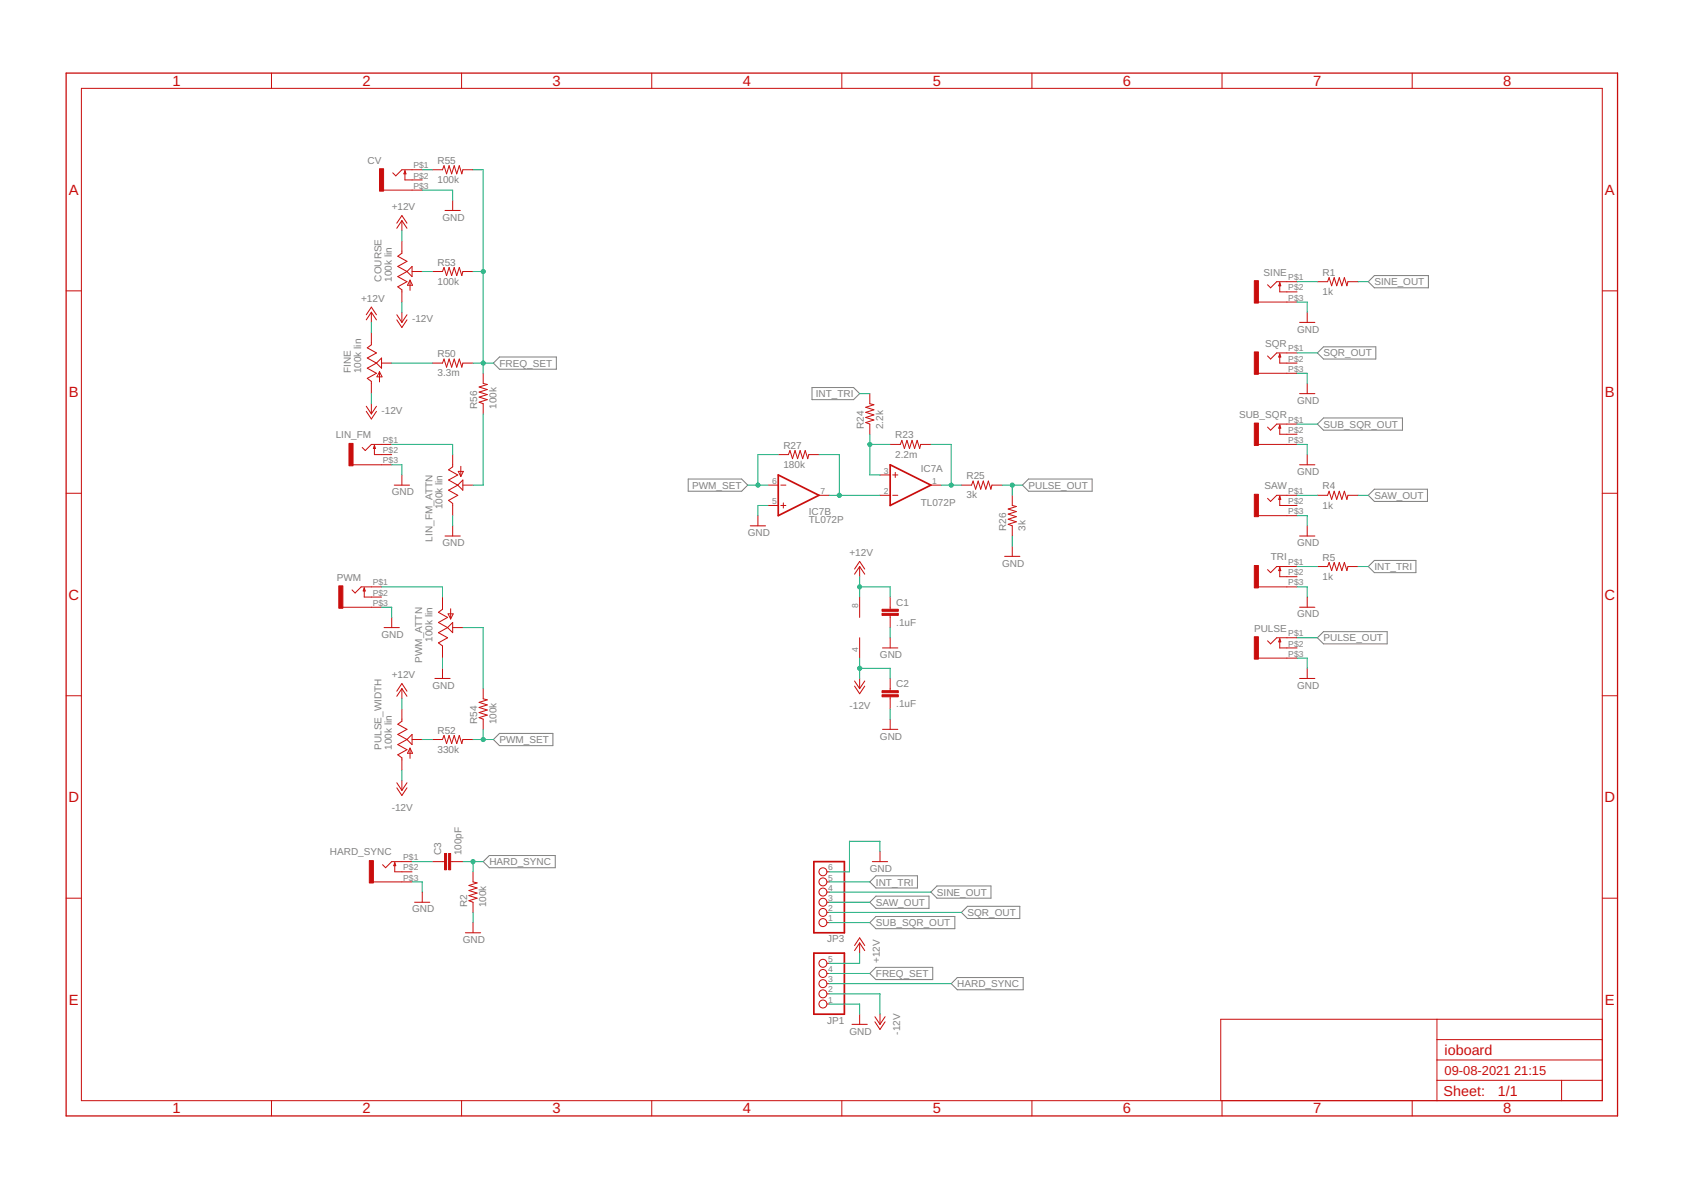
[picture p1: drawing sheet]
<svg xmlns="http://www.w3.org/2000/svg" width="420mm" height="297mm" viewBox="0 0 420 297" stroke-linecap="round" stroke-linejoin="round" font-family="sans-serif">
<g fill="none" stroke="#808080" stroke-width=".25">
<path d="M343.1 68.8h13.5v3h-13.5l-1.5-1.5zM123.2 90.6l1.5-1.5h14.2v3.1h-14.2zM202.7 96.7h10.4l1.5 1.6-1.5 1.5h-10.4zM330.4 86.6h13.1v3h-13.1l-1.5-1.5zM171.8 119.6h13.3l1.6 1.5-1.6 1.5h-13.3zM328.9 105.9l1.5-1.6h19.7v3.1h-19.7zM255.2 121.1l1.6-1.5h15.8v3h-15.8zM341.6 123.6l1.5-1.5h13.3v3.1h-13.3zM328.9 159.2l1.5-1.5h15.9v3h-15.9zM341.6 141.4l1.5-1.5h10.4v3h-10.4zM123.2 184.6l1.5-1.5h13.3v3h-13.3zM120.6 215.1l1.6-1.5h16.4v3h-16.4z"/>
<path d="M217.1 220.1l1.6-1.5h10.3v3.1h-10.3zM217.1 225.2l1.6-1.5h13.2v3h-13.2zM217.1 230.3l1.6-1.5h19.7v3h-19.7zM232.4 222.7l1.5-1.6h13.5v3.1h-13.5zM240 227.8l1.5-1.6h13.1v3.1h-13.1zM217.1 243l1.6-1.5h14.2v3h-14.2zM237.5 245.5l1.5-1.5h16.4v3.1h-16.4z"/>
</g>
<g fill="none" stroke="#c90d0c" stroke-width=".25">
<path d="M67.8 18.2v3.9M115.2 18.2v3.9M162.7 18.2v3.9M210.2 18.2v3.9M257.6 18.2v3.9M305.1 18.2v3.9M352.6 18.2v3.9M20.3 22.1h379.7v252.6h-379.7zM95.8 47.5h9.6M99.1 55.7l1.2-1.9 1.3 1.9M100.3 55.1v2.5M100.3 55.1l1.3 1.9"/>
<path d="M100.3 55.1l-1.2 1.9M101.1 42.6v2.3h4.3M101.1 42.6l.2 .8h-.5zM105.4 42.4h-5.1l-1.5 1.5-.8-.8M107.9 42.4h2.6l.3-1 .7 2 .6-2 .7 2 .6-2 .6 2 .7-2 .6 2 .2-1h2.6M111.1 52.5h3.8M113 50v2.5M16.5 72.6h3.8M91.4 78.6l1.3-1.9 1.3 1.9M92.7 77.9v2.6M92.7 77.9l1.3 1.9M92.7 77.9l-1.3 1.9"/>
<path d="M99.1 78.6l1.2 1.9M99.1 79.8l1.2 1.9 1.3-1.9M100.3 60.2v3l-1 .8 2.3 1.2-2.3 1.3 2.3 1.3M100.3 77.9v2.6M101.6 67.8l-2.3 1.2 2.3 1.3-2.3 1.3 1 .7v3.1M101.6 78.6l-1.3 1.9M102.4 69.9v2.6M102.4 69.9l.6 1.3h-1.3zM102.9 66.5v2.5l-1.3-1.2zM102.9 67.8h2.5M107.9 67.8h2.6l.3-1 .7 2 .6-2 .7 2 .6-2 .6 2 .7-2 .6 2 .2-1h2.6M314.2 75.4h9.6"/>
<path d="M319.5 70.6v2.3h4.3M319.5 70.6l.2 .7h-.5zM323.8 70.3h-5.1l-1.5 1.5-.8-.7M326.3 77.9v2.6M328.9 70.3h2.5l.4-1 .6 2 .7-2 .6 2 .6-2 .7 2 .6-2 .7 2 .2-1h2.5M400 72.6h3.8M92.7 83v3.1l-1 .7 2.3 1.3-2.3 1.3 2.3 1.2M94 90.6l-2.3 1.3 2.3 1.3-2.3 1.2 1 .8v3.1M94.7 92.8v2.5M94.7 92.8l.7 1.3h-1.3zM95.2 90.6h2.6M95.2 89.4v2.5l-1.2-1.3z"/>
<path d="M107.9 90.6h2.6l.3-1 .7 2.1 .6-2.1 .7 2.1 .6-2.1 .6 2.1 .7-2.1 .6 2.1 .2-1.1h2.6M120.6 93.2v2.5l1 .3-2 .6 2 .6-2 .7 2 .6-2 .6 2 .7-2 .6 1 .4v2.5M217.1 98.3v2.5l1.1 .2-2.1 .7 2.1 .6-2.1 .6 2.1 .7-2.1 .6 2.1 .6-2.1 .7 1 .4v2.5M314.2 93.2h9.6M319.5 88.3v2.3h4.3M319.5 88.3l.2 .8h-.5zM323.8 88.1h-5.1l-1.5 1.5-.8-.7M324.4 80.5h3.9M324.4 98.3h3.9M326.3 95.7v2.6M88.1 116h9.7M91.4 101.4l1.3 1.9"/>
<path d="M91.4 102.7l1.3 1.9 1.3-1.9M92.7 100.8v2.5M93.5 111.2v2.3h4.3M93.5 111.2l.2 .8h-.5zM94 101.4l-1.3 1.9M97.8 110.9h-5.1l-1.5 1.6-.8-.8M100.3 118.6v2.5M113 113.5v3l-1 .8 2.3 1.3-2.3 1.2 2.3 1.3M114.4 117.7h1.3l-.7 1.2zM115 116.4v2.5M115.5 119.8v2.6l-1.2-1.3zM194.3 113.5h2.5l.4-1 .6 2 .7-2 .6 2 .6-2 .7 2 .6-2 .7 2 .2-1h2.5"/>
<path d="M219.7 118.6h2.5M222.2 110.9h2.6l.3-1 .7 2.1 .6-2.1 .7 2.1 .6-2.1 .6 2.1 .7-2.1 .6 2.1 .2-1.1h2.6M222.9 118.6h1.2M223.5 117.9v1.3M314.2 110.9h9.6M319.5 106.1v2.3h4.3M319.5 106.1l.2 .8h-.5zM323.8 105.9h-5.1l-1.5 1.5-.8-.8M324.4 116h3.9M326.3 113.5v2.5M16.5 123.1h3.8M98.4 121.1h3.8"/>
<path d="M111.1 133.8h3.8M113 131.3v2.5M114.3 121.1l-2.3 1.3 2.3 1.2-2.3 1.3 1 .8v3M115.5 121.1h2.6M187.3 131.3h3.8M189.2 128.7v2.6M191.7 121.1h2.6M191.7 126.2h2.6M194.9 121.1h1.3M194.9 126.2h1.3M195.6 125.5v1.3M204.4 123.6h2.6"/>
<path d="M219.7 123.6h2.5M222.9 123.6h1.2M232.4 121.1h2.5M240 121.1h2.5l.4-1 .7 2 .6-2 .6 2 .7-2 .6 2 .6-2 .7 2 .2-1h2.6M250.8 138.9h3.8M252.7 123.6v2.6l1 .2-2 .7 2 .6-2 .6 2 .7-2 .6 2 .6-2 .7 1 .4v2.5M252.7 136.3v2.6M314.2 128.7h9.6M319.5 123.9v2.3h4.3M319.5 123.9l.2 .8h-.5zM323.8 123.6h-5.1l-1.5 1.6-.8-.8M324.4 133.8h3.9"/>
<path d="M326.3 131.3v2.5M328.9 123.6h2.5l.4-1 .6 2.1 .7-2.1 .6 2.1 .6-2.1 .7 2.1 .6-2.1 .7 2.1 .2-1.1h2.5M400 123.1h3.8M85.6 151.6h9.6M90.9 146.7v2.3h4.3M90.9 146.7l.3 .8h-.5zM95.2 146.5h-5l-1.6 1.5-.7-.7M95.9 156.7h3.8M97.8 154.1v2.6M110.5 149v3.1l-1 .7 2.2 1.3-2.2 1.3 2.2 1.3M111.7 156.7l1.3-1.3v2.5zM111.7 156.7l-2.2 1.2 2.2 1.3-2.2 1.3 1 .7v3.1"/>
<path d="M111.9 153.2h1.2l-.6 1.3zM112.5 152v2.5M113 156.7h2.5M213.3 142l1.3-1.9 1.3 1.9M214.6 141.4v2.6M214.6 149v5.1M214.6 159.2v5.1M214.6 141.4l1.3 1.9M214.6 141.4l-1.3 1.9M222.2 149v3.1M222.2 153.6v3.1M222.2 159.2v2.5"/>
<path d="M314.2 146.5h9.6M319.5 141.7v2.3h4.3M319.5 159.4v2.3h4.3M319.5 141.7l.2 .7h-.5zM319.5 159.4l.2 .8h-.5zM323.8 141.4h-5.1l-1.5 1.5-.8-.7M323.8 159.2h-5.1l-1.5 1.5-.8-.7M324.4 151.6h3.9M326.3 149v2.6M328.9 141.4h2.5l.4-1 .6 2 .7-2 .6 2 .6-2 .7 2 .6-2 .7 2 .2-1h2.5M16.5 173.7h3.8M99.1 172.5l1.2-1.9 1.3 1.9"/>
<path d="M100.3 171.9v2.5M100.3 177v3l-1 .8 2.3 1.3-2.3 1.2 2.3 1.3M100.3 171.9l1.3 1.9M100.3 171.9l-1.2 1.9M108.6 169.4h3.8M110.5 166.8v2.6M120.6 171.9v2.5l1 .3-2 .6 2 .7-2 .6 2 .6-2 .7 2 .6-2 .6 1 .4v2.6M213.3 170l1.3 1.9M213.3 171.3l1.3 1.9 1.3-1.9M214.6 169.4v2.5M215.9 170l-1.3 1.9M220.3 161.7h3.8"/>
<path d="M222.2 169.4v3M222.2 173.9v3.1M222.2 179.5v2.6M314.2 164.3h9.6M324.4 169.4h3.9M326.3 166.8v2.6M400 173.7h3.8M99.1 195.4l1.2 1.9M99.1 196.7l1.2 1.9 1.3-1.9M100.3 194.8v2.5M101.6 184.6l-2.3 1.3 2.3 1.2-2.3 1.3 1 .8v3M101.6 184.6l1.3-1.3v2.6z"/>
<path d="M101.6 195.4l-1.3 1.9M102.4 186.8v2.5M102.4 186.8l.6 1.2h-1.3zM102.9 184.6h2.5M107.9 184.6h2.6l.3-1 .7 2 .6-2 .7 2 .6-2 .6 2 .7-2 .6 2 .2-1h2.6M220.3 182.1h3.8M98.6 215.3v2.3h4.3M98.6 215.3l.2 .8h-.5zM102.9 215.1h-5.1l-1.5 1.5-.8-.8M107.9 215.1h3.1M112.5 215.1h3M118.1 217.6v2.5l1 .3-2 .6 2 .7-2 .6 2 .6-2 .7 2 .6-2 .6 1 .4v2.6"/>
<path d="M206.4 217.6h.6M217.8 215.1h3.8M219.7 212.5v2.6M16.5 224.2h3.8M93.2 220.1h9.7M103.5 225.2h3.8M105.4 222.7v2.5M116.2 232.8h3.8M118.1 230.3v2.5M206.4 230.3h.6M206.4 227.8h.6M206.4 225.2h.6"/>
<path d="M206.4 222.7h.6M206.4 220.1h.6M213.3 236l1.3-1.9 1.3 1.9M214.6 235.4l1.3 1.9M214.6 235.4l-1.3 1.9M214.6 235.4v2.5M400 224.2h3.8M206.4 250.6h.6M206.4 248.1h.6M206.4 245.5h.6M206.4 243h.6M206.4 240.5h.6"/>
<path d="M212.7 255.7h3.8M214.6 253.2v2.5M218.4 253.8l1.3 1.9M218.4 255.1l1.3 1.9 1.3-1.9M219.7 253.2v2.5M221 253.8l-1.3 1.9M358.7 254.4v20.3M358.7 259.5h41.3M400 254.4h-95.2v20.3M67.8 274.7v3.9M115.2 274.7v3.9M162.7 274.7v3.9"/>
<path d="M210.2 274.7v3.9M257.6 274.7v3.9M305.1 274.7v3.9M352.6 274.7v3.9M358.7 269.7h41.3M358.7 264.6h41.3M389.8 269.7v5"/>
<circle cx="205.4" cy="217.6" r=".99"/>
<circle cx="205.4" cy="225.2" r=".99"/>
<circle cx="205.4" cy="230.3" r=".99"/>
<circle cx="205.4" cy="222.7" r=".99"/>
<circle cx="205.4" cy="220.1" r=".99"/>
<circle cx="205.4" cy="227.8" r=".99"/>
<circle cx="205.4" cy="250.6" r=".99"/>
<circle cx="205.4" cy="245.5" r=".99"/>
<circle cx="205.4" cy="243" r=".99"/>
<circle cx="205.4" cy="248.1" r=".99"/>
<circle cx="205.4" cy="240.5" r=".99"/>
</g>
<path d="M16.5 18.2h387.3v260.4h-387.3z" fill="none" stroke="#c90d0c" stroke-width=".32"/>
<g fill="#c90d0c" stroke="#c90d0c" stroke-width=".25">
<path d="M313.1 123.4h1.1v5.6h-1.1z"/>
<path d="M313.1 141.2h1.1v5.5h-1.1z"/>
<path d="M313.1 158.9h1.1v5.6h-1.1z"/>
<path d="M313.1 70.1h1.1v5.5h-1.1z"/>
<path d="M313.1 87.8h1.1v5.6h-1.1z"/>
<path d="M94.7 42.1h1.1v5.6h-1.1z"/>
<path d="M87.1 110.7h1v5.6h-1z"/>
<path d="M313.1 105.6h1.1v5.6h-1.1z"/>
<path d="M84.6 146.2h1v5.6h-1z"/>
<path d="M220.2 153.1h4.1v.5h-4.1z"/>
<path d="M220.2 152.1h4.1v.5h-4.1z"/>
<path d="M220.2 173.4h4.1v.5h-4.1z"/>
<path d="M220.2 172.4h4.1v.5h-4.1z"/>
<path d="M92.2 214.8h1v5.6h-1z"/>
<path d="M112 213h.5v4.1h-.5z"/>
<path d="M111 213h.5v4.1h-.5z"/>
</g>
<path d="M194.3 118.6l10.1 5-10.1 5.1zM222.2 116l10.2 5.1-10.2 5.1zM203.2 215.1h7.6v17.7h-7.6zM203.2 237.9h7.6v15.3h-7.6z" fill="none" stroke="#c90d0c" stroke-width=".42"/>
<g fill="none" stroke="#0dab76" stroke-width=".25">
<path d="M100.3 57.6v2.6M105.4 47.5h7.6v2.5M105.4 42.4h2.5M118.1 42.4h2.5v50.8M100.3 75.4v2.5M105.4 67.8h2.5M118.1 67.8h2.5M323.8 75.4h2.5v2.5M323.8 70.3h5.1M339 70.3h2.6M92.7 80.5v2.5M92.7 98.3v2.5"/>
<path d="M97.8 90.6h10.1M118.1 90.6h5.1M214.6 98.3h2.5M323.8 93.2h2.5v2.5M323.8 88.1h5.1M97.8 110.9h15.2v2.6M97.8 116h2.5v2.6M120.6 103.3v17.8h-2.5M194.3 113.5h-5.1v7.6M204.4 113.5h5.1v10.1M217.1 110.9h5.1M217.1 108.4v10.2h2.6"/>
<path d="M232.4 110.9h5.1v10.2M323.8 110.9h2.5v2.6M323.8 105.9h5.1M113 128.7v2.6M186.7 121.1h5M191.7 126.2h-2.5v2.5M207 123.6h12.7M234.9 121.1h5.1M250.2 121.1h5M252.7 121.1v2.5M252.7 133.8v2.5M323.8 128.7h2.5v2.6"/>
<path d="M323.8 123.6h5.1M339 123.6h2.6M95.2 146.5h15.3v2.5M95.2 151.6h2.6v2.5M115.5 156.7h5.1v15.2M214.6 146.5h7.6v2.5M214.6 144v5M222.2 156.7v2.5M323.8 146.5h2.5v2.5M323.8 141.4h5.1M323.8 159.2h5.1M339 141.4h2.6"/>
<path d="M100.3 174.4v2.6M110.5 164.3v2.5M214.6 164.3v5.1M214.6 166.8h7.6v2.6M222.2 177v2.5M323.8 164.3h2.5v2.5M100.3 192.2v2.6M105.4 184.6h2.5M118.1 184.6h5.1M120.6 182.1v2.5M102.9 215.1h5M115.5 215.1h5.1"/>
<path d="M118.1 215.1v2.5M219.7 212.5v-2.5h-7.6v7.6h-5.1M102.9 220.1h2.5v2.6M118.1 227.8v2.5M207 220.1h10.1M207 227.8h33M207 222.7h25.4M207 225.2h10.1M207 230.3h10.1M214.6 237.9v2.6h-7.6M207 250.6h7.6v2.6M207 248.1h12.7v5.1"/>
<path d="M207 243h10.1M207 245.5h30.5"/>
</g>
<g fill="#0dab76" stroke="#0dab76" stroke-width=".25">
<circle cx="214.6" cy="166.8" r=".51"/>
<circle cx="214.6" cy="146.5" r=".51"/>
<circle cx="237.5" cy="121.1" r=".51"/>
<circle cx="209.5" cy="123.6" r=".51"/>
<circle cx="217.1" cy="110.9" r=".51"/>
<circle cx="252.7" cy="121.1" r=".51"/>
<circle cx="120.6" cy="184.6" r=".51"/>
<circle cx="189.2" cy="121.1" r=".51"/>
<circle cx="120.6" cy="90.6" r=".51"/>
<circle cx="120.6" cy="67.8" r=".51"/>
<circle cx="118.1" cy="215.1" r=".51"/>
</g>
<g font-size="3.7" fill="#c90d0c">
<text x="43" y="21.4">1</text>
<text x="90.5" y="21.4">2</text>
<text x="138" y="21.4">3</text>
<text x="185.4" y="21.4">4</text>
<text x="232.9" y="21.4">5</text>
<text x="280.3" y="21.4">6</text>
<text x="327.8" y="21.4">7</text>
<text x="375.3" y="21.4">8</text>
<text x="17.2" y="48.6">A</text>
<text x="400.7" y="48.6">A</text>
<text x="17.2" y="99.2">B</text>
<text x="400.7" y="99.2">B</text>
<text x="17.1" y="149.7">C</text>
<text x="400.6" y="149.7">C</text>
<text x="17.1" y="200.2">D</text>
<text x="400.6" y="200.2">D</text>
<text x="17.2" y="250.8">E</text>
<text x="400.7" y="250.8">E</text>
<text x="43" y="277.9">1</text>
<text x="90.5" y="277.9">2</text>
<text x="138" y="277.9">3</text>
<text x="185.4" y="277.9">4</text>
<text x="232.9" y="277.9">5</text>
<text x="280.3" y="277.9">6</text>
<text x="327.8" y="277.9">7</text>
<text x="375.3" y="277.9">8</text>
</g>
<g font-size="3.6" fill="#c90d0c">
<text x="360.6" y="263.3">ioboard</text>
<text x="360.4" y="273.6">Sheet:</text>
<text x="374" y="273.5">1/1</text>
</g>
<g font-size="3.2" fill="#c90d0c">
<text x="360.6" y="268.4">09-08-2021</text>
<text x="378" y="268.4">21:15</text>
</g>
<g font-size="2.5" fill="#808080">
<text x="91.8" y="40.9">CV</text>
<text x="109.2" y="40.9">R55</text>
<text x="109.2" y="45.7">100k</text>
<text x="97.8" y="52.5">+12V</text>
<text x="110.5" y="55.1">GND</text>
<text x="95.2" y="70.3" transform="rotate(-90 95.2 70.3)">COURSE</text>
<text x="97.8" y="70.3" transform="rotate(-90 97.8 70.3)">100k lin</text>
<text x="109.2" y="71.1">100k</text>
<text x="109.2" y="66.3">R53</text>
<text x="315.5" y="68.8">SINE</text>
<text x="330.2" y="68.8">R1</text>
<text x="343.1" y="71.2">SINE_OUT</text>
<text x="90.2" y="75.4">+12V</text>
<text x="330.2" y="73.6">1k</text>
<text x="102.9" y="80.5">-12V</text>
<text x="323.8" y="83">GND</text>
<text x="109.2" y="89.1">R50</text>
<text x="315.9" y="86.6">SQR</text>
<text x="330.4" y="89">SQR_OUT</text>
<text x="87.6" y="93.2" transform="rotate(-90 87.6 93.2)">FINE</text>
<text x="90.2" y="93.2" transform="rotate(-90 90.2 93.2)">100k lin</text>
<text x="109.2" y="93.9">3.3m</text>
<text x="124.7" y="91.5">FREQ_SET</text>
<text x="203.6" y="99.1">INT_TRI</text>
<text x="323.8" y="100.8">GND</text>
<text x="95.2" y="103.3">-12V</text>
<text x="119.1" y="102.1" transform="rotate(-90 119.1 102.1)">R56</text>
<text x="123.9" y="102.1" transform="rotate(-90 123.9 102.1)">100k</text>
<text x="215.6" y="107.1" transform="rotate(-90 215.6 107.1)">R24</text>
<text x="220.4" y="107.1" transform="rotate(-90 220.4 107.1)">2.2k</text>
<text x="309.3" y="104.3">SUB_SQR</text>
<text x="330.4" y="106.8">SUB_SQR_OUT</text>
<text x="83.8" y="109.4">LIN_FM</text>
<text x="195.6" y="112">R27</text>
<text x="223.5" y="109.4">R23</text>
<text x="195.6" y="116.8">180k</text>
<text x="223.5" y="114.2">2.2m</text>
<text x="229.8" y="117.9">IC7A</text>
<text x="241.3" y="119.6">R25</text>
<text x="323.8" y="118.6">GND</text>
<text x="97.8" y="123.6">GND</text>
<text x="172.8" y="122">PWM_SET</text>
<text x="241.3" y="124.4">3k</text>
<text x="256.8" y="122">PULSE_OUT</text>
<text x="315.7" y="122.1">SAW</text>
<text x="330.2" y="122.1">R4</text>
<text x="343.1" y="124.5">SAW_OUT</text>
<text x="110.5" y="127.2" transform="rotate(-90 110.5 127.2)">100k lin</text>
<text x="201.9" y="130.5">TL072P</text>
<text x="201.9" y="128.6">IC7B</text>
<text x="229.8" y="126.2">TL072P</text>
<text x="330.2" y="126.9">1k</text>
<text x="107.9" y="135.2" transform="rotate(-90 107.9 135.2)">LIN_FM_ATTN</text>
<text x="110.5" y="136.3">GND</text>
<text x="186.7" y="133.8">GND</text>
<text x="251.2" y="132.5" transform="rotate(-90 251.2 132.5)">R26</text>
<text x="256" y="132.5" transform="rotate(-90 256 132.5)">3k</text>
<text x="323.8" y="136.3">GND</text>
<text x="212.1" y="138.9">+12V</text>
<text x="250.2" y="141.4">GND</text>
<text x="317.3" y="139.9">TRI</text>
<text x="330.2" y="139.9">R5</text>
<text x="343.1" y="142.3">INT_TRI</text>
<text x="84.1" y="145">PWM</text>
<text x="330.2" y="144.7">1k</text>
<text x="223.7" y="151.2">C1</text>
<text x="323.8" y="154.1">GND</text>
<text x="95.2" y="159.2">GND</text>
<text x="107.9" y="160.2" transform="rotate(-90 107.9 160.2)">100k lin</text>
<text x="223.7" y="156.3">.1uF</text>
<text x="313.1" y="157.7">PULSE</text>
<text x="330.4" y="160.1">PULSE_OUT</text>
<text x="105.4" y="165.4" transform="rotate(-90 105.4 165.4)">PWM_ATTN</text>
<text x="219.7" y="164.3">GND</text>
<text x="97.8" y="169.4">+12V</text>
<text x="107.9" y="171.9">GND</text>
<text x="223.7" y="171.5">C2</text>
<text x="323.8" y="171.9">GND</text>
<text x="212.1" y="177">-12V</text>
<text x="223.7" y="176.6">.1uF</text>
<text x="109.2" y="183.1">R52</text>
<text x="119.1" y="180.8" transform="rotate(-90 119.1 180.8)">R54</text>
<text x="123.9" y="180.8" transform="rotate(-90 123.9 180.8)">100k</text>
<text x="124.7" y="185.5">PWM_SET</text>
<text x="219.7" y="184.6">GND</text>
<text x="95.2" y="187.1" transform="rotate(-90 95.2 187.1)">PULSE_WIDTH</text>
<text x="97.8" y="187.1" transform="rotate(-90 97.8 187.1)">100k lin</text>
<text x="109.2" y="187.9">330k</text>
<text x="97.8" y="202.4">-12V</text>
<text x="82.4" y="213.5">HARD_SYNC</text>
<text x="110.1" y="213.5" transform="rotate(-90 110.1 213.5)">C3</text>
<text x="115.2" y="213.5" transform="rotate(-90 115.2 213.5)">100pF</text>
<text x="122.2" y="216">HARD_SYNC</text>
<text x="217.1" y="217.6">GND</text>
<text x="218.7" y="221">INT_TRI</text>
<text x="102.9" y="227.8">GND</text>
<text x="116.6" y="226.5" transform="rotate(-90 116.6 226.5)">R2</text>
<text x="121.4" y="226.5" transform="rotate(-90 121.4 226.5)">100k</text>
<text x="218.7" y="226.1">SAW_OUT</text>
<text x="233.9" y="223.6">SINE_OUT</text>
<text x="218.7" y="231.2">SUB_SQR_OUT</text>
<text x="241.5" y="228.7">SQR_OUT</text>
<text x="115.6" y="235.4">GND</text>
<text x="206.5" y="235.3">JP3</text>
<text x="218.7" y="243.9">FREQ_SET</text>
<text x="219.7" y="240.5" transform="rotate(-90 219.7 240.5)">+12V</text>
<text x="239" y="246.4">HARD_SYNC</text>
<text x="206.5" y="255.6">JP1</text>
<text x="212.1" y="258.2">GND</text>
<text x="224.8" y="258.2" transform="rotate(-90 224.8 258.2)">-12V</text>
</g>
<g font-size="2.1" fill="#808080">
<text x="103.2" y="47.1">P$3</text>
<text x="103.2" y="42">P$1</text>
<text x="103.2" y="44.6">P$2</text>
<text x="321.6" y="70">P$1</text>
<text x="321.6" y="75">P$3</text>
<text x="321.6" y="72.5">P$2</text>
<text x="321.6" y="87.7">P$1</text>
<text x="321.6" y="92.8">P$3</text>
<text x="321.6" y="90.3">P$2</text>
<text x="321.6" y="105.5">P$1</text>
<text x="95.6" y="110.6">P$1</text>
<text x="95.6" y="113.1">P$2</text>
<text x="321.6" y="110.6">P$3</text>
<text x="321.6" y="108">P$2</text>
<text x="95.6" y="115.7">P$3</text>
<text x="220.7" y="118.2">3</text>
<text x="192.7" y="125.8">5</text>
<text x="192.7" y="120.7">6</text>
<text x="204.8" y="123.3">7</text>
<text x="220.7" y="123.3">2</text>
<text x="232.7" y="120.7">1</text>
<text x="321.6" y="123.3">P$1</text>
<text x="321.6" y="125.8">P$2</text>
<text x="321.6" y="128.4">P$3</text>
<text x="321.6" y="141.1">P$1</text>
<text x="321.6" y="143.6">P$2</text>
<text x="93.1" y="146.1">P$1</text>
<text x="93.1" y="148.7">P$2</text>
<text x="321.6" y="146.1">P$3</text>
<text x="93.1" y="151.2">P$3</text>
<text x="214.3" y="151.8" transform="rotate(-90 214.3 151.8)">8</text>
<text x="321.6" y="158.8">P$1</text>
<text x="321.6" y="161.4">P$2</text>
<text x="214.3" y="162.7" transform="rotate(-90 214.3 162.7)">4</text>
<text x="321.6" y="163.9">P$3</text>
<text x="100.7" y="214.7">P$1</text>
<text x="100.7" y="219.8">P$3</text>
<text x="100.7" y="217.2">P$2</text>
<text x="206.8" y="219.8">5</text>
<text x="206.8" y="217.2">6</text>
<text x="206.8" y="227.4">2</text>
<text x="206.8" y="224.9">3</text>
<text x="206.8" y="222.3">4</text>
<text x="206.8" y="229.9">1</text>
<text x="206.8" y="245.2">3</text>
<text x="206.8" y="242.6">4</text>
<text x="206.8" y="240.1">5</text>
<text x="206.8" y="250.3">1</text>
<text x="206.8" y="247.7">2</text>
</g>
</svg>
